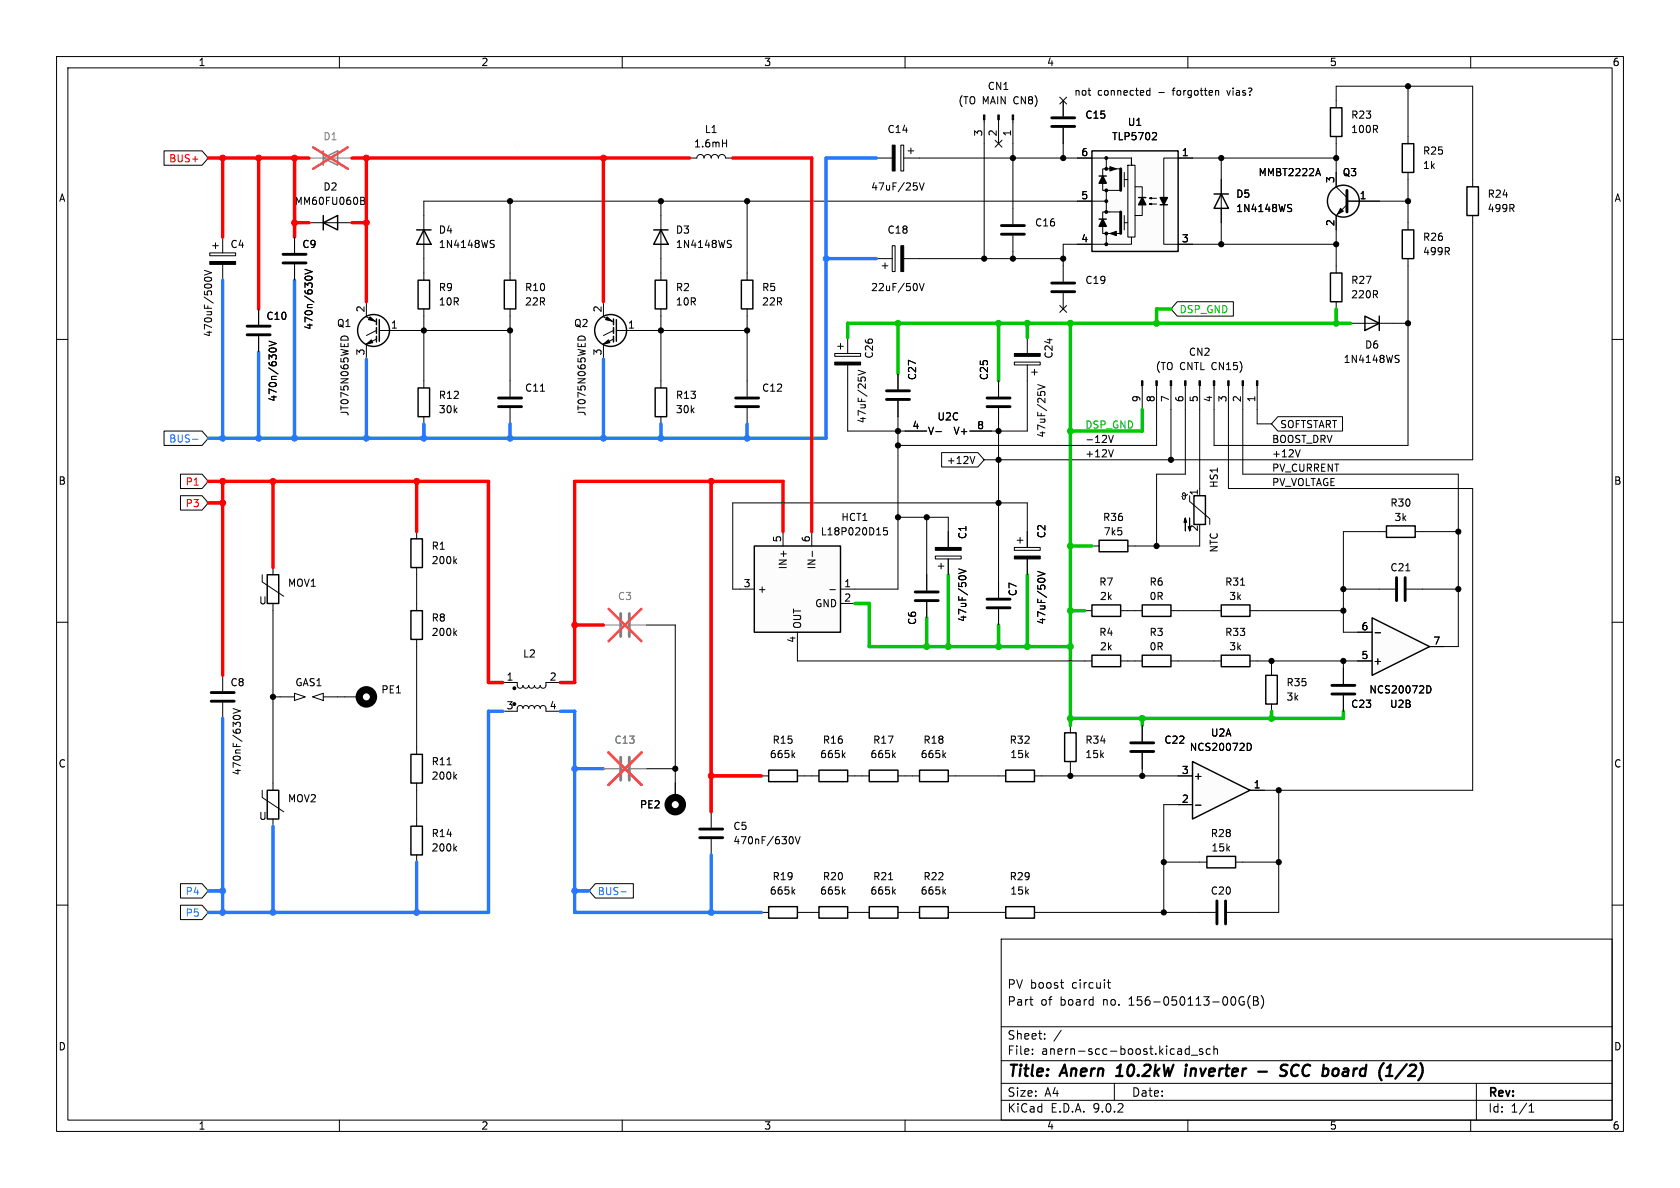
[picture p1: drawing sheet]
<svg xmlns="http://www.w3.org/2000/svg" width="297mm" height="210mm" viewBox="0 0 297 210" stroke-linecap="round" stroke-linejoin="round" font-family="sans-serif">
<g fill="none" stroke="#000" stroke-width=".18">
<path d="M10 10h277v190h-277zM12 12h273v186h-273zM60 10v2M110 10v2M160 10v2M210 10v2M260 10v2M10 60h2M285 60h2M10 110h2M285 110h2M10 160h2"/>
<path d="M177 166h108v32h-108zM182 176.7h.6M182.5 177.7h.1M187.5 173.7h.5M187.7 174.6l.3 .1M195.7 173.7h.6M196 173.2v1.3l.3 .2M219.9 176.3a.74 .74 0 0 0-.9 .5 .74 .74 0 0 0 .5 .9l.5-.1v-.5h-.3M221 176a1.72 1.72 0 0 0 0 2.3M221.6 176.2h.5l.2 .1 .1 .3-.3 .3a.4 .4 0 0 1 .4 .4 .4 .4 0 0 1-.3 .4h-.6zM221.6 176.9h.5M223 176a1.72 1.72 0 0 1 0 2.3"/>
<path d="M285 160h2M60 198v2M110 198v2M160 198v2M177 194.5h108M177 191.5h108M177 187.5h108M177 181.5h108M182.5 186.3v.1M182.5 185.5v.1M184.7 183.6v.1M184.7 182.8v.1"/>
<path d="M187.6 182.1l-1.3 2M197 191.5v3M210 198v2M210.2 184.9v1.5M210.2 185.5l-.4-.1-.3 .3v.4l.2 .2h.5M210.6 186.5h1.1M212.6 185.5l-.4-.1-.2 .2 .1 .2 .5 .2v.3h-.6M214 185.5l-.5-.1-.3 .3v.4l.2 .2h.6M214.6 185.5l.2-.1 .4 .1v.9M214.6 184.9v1.5M260 198v2M261 191.5v6.5"/>
<path d="M270.3 196.6h.9M270.3 195.5l.4-.4v1.5"/>
</g>
<path d="M197.3 190.2h1.1M197.9 188.5l-.4 .3M209.7 188.9l-.2 1.3M209.7 188.2v.2M209.7 188.2l-.1 .1 .1 .1M209.7 188.2l.1 .1-.1 .1M222.4 189.4h1.6M227.6 188.3a.85 .85 0 0 0-1 .1 .45 .45 0 0 0 .2 .8l.3 .1a.49 .49 0 0 1 .4 .5 .49 .49 0 0 1-.5 .4l-.7-.1M229.1 188.2a1.2 1.2 0 0 0-.5 1.9l.4 .1M244.6 187.9l-.1 .1M248.7 188.1l-2 2.6" fill="none" stroke="#000" stroke-width=".4"/>
<path d="M210.8 134.6l10.2 5.1-10.2 5.1z" fill="#fcfcfc"/>
<path d="M115.8 49.5h2.1v5.1h-2.1zM211.1 87.6h2v5.1h-2zM215.9 106.9h5.1v2.1h-5.1zM210.8 134.6l10.2 5.1-10.2 5.1z" fill="none" stroke="#000" stroke-width=".25"/>
<g fill="none" stroke="#000" stroke-width=".18">
<path d="M116.8 48.3v1.2M116.8 54.6v1.3M209.9 87.4l-.2 .2h-.4l-.2-.1v-.3l.2-.1 .2 .2v.8l-.1 .1h-.3l-.2-.4M210.3 87.6v1l3.6 3.1v1M212.1 86.4v1.2M214.6 108h1.3M219.3 103.4h.7M221 108h1.2M88.9 120.7h2.5l.1 .7 .5 .3 .3-.2 .2-.3 .1 .3 .3 .2 .4-.2 .2-.3 .1 .3 .3 .2 .4-.2 .2-.3 .1 .2 .3 .2h.4l.2-.4 .2 .3 .4 .2 .4-.3v-.7h2.6M96.5 125.2l-.1-.3-.3-.2-.4 .1-.2 .4-.1-.3-.3-.2-.4 .1-.2 .4-.1-.3-.3-.2-.4 .1-.2 .4-.2-.4-.4-.1-.3 .2-.1 .3-.2-.3-.4-.2-.4 .3-.1 .7h-2.5M96.5 125.7h2.6M208.3 137.2h2.5"/>
<path d="M220.5 131.4a.64 .64 0 0 1 .7 .6 .64 .64 0 0 1-.7 .7M221 139.7h2.5M208.3 142.2h2.5M211.3 142.3h1"/>
</g>
<g fill="#000" stroke="#000" stroke-width=".18">
<path d="M209.5 91.6l.3 .7h-.5l.2-.7v2.3zM210.3 91.6v2.3l-.2-.8h.5l-.3 .8z"/>
<circle cx="90.9" cy="124.5" r=".25"/>
<circle cx="90.9" cy="121.7" r=".25"/>
</g>
<path d="M109.7 133.9v4M111.3 133.9v4" fill="none" stroke="#808080" stroke-width=".51"/>
<path d="M106.7 135.9h2.8M111.5 135.9h2.8" fill="none" stroke="#808080" stroke-width=".18"/>
<path d="M107.6 133l5.8 5.7M113.4 133l-5.8 5.7" fill="none" stroke="#e65255" stroke-width=".46"/>
<path d="M242.6 109.2l10.1 5.1-10.1 5.1z" fill="#fcfcfc"/>
<g fill="none" stroke="#000" stroke-width=".25">
<path d="M73.7 40.6h2.5M73.9 49.5h2v5.1h-2zM74.9 40.6l1.3 2.6h-2.5zM89.2 49.5h2v5.1h-2zM131.1 49.5h2v5.1h-2zM115.8 68.6h2.1v5.1h-2.1zM72.6 95.3h2.1v5h-2.1zM245.1 93h5.1v2h-5.1zM47.2 101.6h2.1v5.1h-2.1zM72.6 108h2.1v5h-2.1zM242.6 109.2l10.1 5.1-10.1 5.1zM47.2 139.7h2.1v5.1h-2.1z"/>
<path d="M135.9 160.3h5.1v2h-5.1z"/>
</g>
<g fill="none" stroke="#000" stroke-width=".18">
<path d="M74.9 38.1v7.6M36.1 47.8l1.3 .4-1.3 .4M36.2 49.5l-.1-.1a.68 .68 0 0 1 .7-.4 .68 .68 0 0 1 .6 .4l-.1 .1M37.1 44.7h4.6v.5h-4.6zM37.6 43.4h1M38.1 42.9v1M39.4 41.9v2.8M39.4 46.7v2.8M45.7 54.6v2.8M45.7 59.4v2.8M52.1 41.9v2.8M52.1 46.7v2.8"/>
<path d="M53.9 47.6l1.3 .4-1.3 .5M54 49.4l-.1-.2a.68 .68 0 0 1 .7-.4 .68 .68 0 0 1 .6 .4l-.1 .2M74.9 48.3v1.2M74.9 54.6v1.3M86.9 43.1l.4 .1 .1 .3-.3 .3h-.3M86.9 42.5h.5M90.2 48.3v1.2M90.2 54.6v1.3M132.1 48.3v1.2M132.1 54.6v1.3M149.9 59.7v2.8M47.6 60.3l1.2 .4-1.2 .5"/>
<path d="M47.6 62.1v-.2a.68 .68 0 0 1 .6-.4 .68 .68 0 0 1 .6 .4v.2M116.8 67.3v1.3M116.8 73.7v1.2M147.6 62.5h4.5v.5h-4.5zM148.1 61.2h1M148.6 60.7v1M149.9 64.5v2.8M151.7 65.4l1.3 .5-1.3 .4M152.3 66.7h.6M158.7 66v2.8M158.7 70.9v2.8M73.7 94v1.3"/>
<path d="M80.4 99.2l.3 .4M80.7 98.8l-.5 .5M243.8 94h1.3M250.2 94h1.3M39.4 119.4v2.8M46.4 101.6v1.3l3.8 2.5M48.3 100.3v1.3M48.3 106.7v1.3M73.7 100.3v1.3M73.7 106.7v1.3M73.7 113v1.3M80.4 111.9l.3 .4"/>
<path d="M80.7 111.5l-.5 .5M240 116.8h2.6M240 111.8h2.6M243.1 111.9h1M243.8 104.1h2.8M248.5 100.9h.8M248.7 104.1h2.8M252.7 114.3h2.6M39.4 124.2v2.8M41.2 125.3l1.3 .4-1.3 .4M41.3 127l-.1-.1a.68 .68 0 0 1 .7-.5 .68 .68 0 0 1 .6 .5l-.1 .1M46.4 139.7v1.3l3.8 2.5"/>
<path d="M48.3 138.4v1.3M49.5 123.2h2.6M52.1 122.6l1.9 .6-1.9 .6zM55.2 123.2l1.9-.6v1.2zM57.1 123.2h2.6M61 123.2h2.5M119.4 138.4v2.6M252.2 121.2a.64 .64 0 0 1 .8 .7 .64 .64 0 0 1-.8 .6M48.3 144.8v1.3M125.7 143.5v2.8M125.7 148.3v2.8M139.7 148l.1-.1a.68 .68 0 0 1 .5 .6 .68 .68 0 0 1-.5 .7l-.1-.1"/>
<path d="M140.2 157.6l.3 .5M140.5 157.2l-.5 .5M140.6 147.9l.4 1.3 .4-1.3M134.6 161.3h1.3M141 161.3h1.2"/>
</g>
<g fill="none" stroke="#000" stroke-width="1.3">
<circle cx="64.8" cy="123.2" r="1.27"/>
<circle cx="119.4" cy="142.2" r="1.27"/>
</g>
<path d="M43.7 57.7h4.1M43.7 59.2h4.1M50 45h4.1M50 46.5h4.1M156.7 70.6h4.1M156.7 69.1h4.1M246.9 102.1v4.1M248.4 102.1v4.1M37.3 122.4h4.1M37.3 124h4.1M123.7 146.6h4.1M123.7 148.1h4.1" fill="none" stroke="#000" stroke-width=".51"/>
<path d="M109.7 108.5v4M111.3 108.5v4" fill="none" stroke="#808080" stroke-width=".51"/>
<path d="M106.7 110.5h2.8M111.5 110.5h2.8" fill="none" stroke="#808080" stroke-width=".18"/>
<path d="M107.6 107.6l5.8 5.7M113.4 107.6l-5.8 5.7" fill="none" stroke="#e65255" stroke-width=".46"/>
<path d="M37.1 46.2h4.6v.5h-4.6zM147.6 64h4.5v.5h-4.5z" fill="#000" stroke="#000" stroke-width=".18"/>
<path d="M133.3 96.5h15.3v15.3h-15.3z" fill="#fcfcfc"/>
<g fill="none" stroke="#000" stroke-width=".25">
<path d="M57.1 39.4l2.6-1.3v2.5zM57.1 38.1v2.5M66.5 56.4v1M66.5 57.9v1M66.5 59.4v1.1M67.1 56.5v3.8M108.5 56.4v1M108.5 57.9v1M108.5 59.4v1.1M109 56.5v3.8M115.6 40.6h2.5M116.8 40.6l1.3 2.6h-2.5z"/>
<path d="M73.9 68.6h2v5.1h-2zM133.3 96.5h15.3v15.3h-15.3zM194.3 95.5h5.1v2h-5.1zM193 115.8h5.1v2.1h-5.1zM193 106.9h5.1v2.1h-5.1zM201.9 106.9h5.1v2.1h-5.1zM201.9 115.8h5.1v2.1h-5.1zM223.8 119.4h2v5.1h-2zM72.6 133.4h2.1v5h-2.1zM135.9 136.1h5.1v2.1h-5.1zM72.6 146.1h2.1v5h-2.1zM213.4 151.4h5v2h-5z"/>
<circle cx="66" cy="58.4" r="2.82"/>
<circle cx="107.9" cy="58.4" r="2.82"/>
</g>
<g fill="none" stroke="#000" stroke-width=".18">
<path d="M188 17.8v2.8M54.6 39.4h7.6M63.8 34.9l.6 .1v.2l-.2 .3M63.8 35.5h.4M64.2 35.5l.3 .2-.1 .3-.6 .1M116.8 38.1v7.6M121.9 27.9h1.3a.64 .64 0 0 1 .6-.6 .64 .64 0 0 1 .7 .6 .64 .64 0 0 1 .6-.6 .64 .64 0 0 1 .6 .6 .64 .64 0 0 1 .7-.6 .64 .64 0 0 1 .6 .6 .64 .64 0 0 1 .6-.6 .64 .64 0 0 1 .7 .6h1.2M127.7 25.3h.8M128.5 24.7v1.3M188 22.6v2.8M64.8 56l1.7 .9M64.8 53.3v2.6"/>
<path d="M66.5 58.4l-1.7 .9M66.5 59.9l-1.7 .9M67.1 58.4h5.3M106.7 56l1.8 .9M106.7 53.3v2.6M108.5 58.4l-1.8 .9M108.5 59.9l-1.8 .9M109 58.4h5.3M128.8 43.1l.4 .1 .1 .3-.3 .3h-.3M128.8 42.5h.5M154.9 45.7h2.8M156 47h1"/>
<path d="M156.5 46.5v1M157.7 43.4h.5v4.6h-.5zM159.8 45.7h2.8M162.1 50.4v.7M162.5 50.1l.5 1.3 .4-1.3M60.3 60.1a.64 .64 0 0 1 .6-.7 .64 .64 0 0 1 .6 .7M64.8 61v2.5M74.9 67.3v1.3M74.9 73.7v1.2M90.2 67.3v2.8M90.2 72.1v2.8M95.5 69.2h.8"/>
<path d="M102.2 60.1a.64 .64 0 0 1 .6-.7 .64 .64 0 0 1 .6 .7M106.7 61v2.5M132.1 67.3v2.8M132.1 72.1v2.8M160 76.2h3.8M165.4 76.3h1M171.4 76.2h3.9M176.5 67.3v2.8M176.5 72.1v2.8M138.4 94v2.5M143.5 94v2.5M143.6 97.4v1"/>
<path d="M156.8 93.3h-.6v.6l.2-.1h.4l.1 .2-.1 .4-.1 .2-.5-.2M165.4 98.3h4.5v.5h-4.5zM166.4 99.6v1M167.6 94v2.8M167.6 98.8v2.8M179.3 96.8h4.6v.5h-4.6zM179.8 95.5h1M180.3 95v1M181.6 94v2.8M181.6 98.8v2.8M193 96.5h1.3M199.4 96.5h1.3"/>
<path d="M130.8 104.1h2.5M141 111.8v2.5M146.7 104.2h1M148.6 104.1h2.5M148.6 106.7h2.5M163.8 101.6v2.8M163.8 106.4v2.8M165.9 100.1h1M169.5 100.6l1.3 .4-1.3 .4M169.7 101.8h.8M176.5 102.9v2.8M176.5 107.7v2.8"/>
<path d="M183.5 101l1.2 .4-1.2 .5M183.7 102.3h.8M191.8 116.8h1.2M191.8 108h1.2M198.1 116.8h1.3M198.1 108h1.3M200.7 116.8h1.2M200.7 108h1.2M207 116.8h1.3M207 108h1.3M224.8 118.1v1.3M237.5 118.1v2.8"/>
<path d="M73.7 132.1v1.3M73.7 138.4v1.3M79 135.2h.8M80.4 137.3l.3 .4M80.7 136.9l-.5 .5M134.6 137.2h1.3M140.2 133.4l.3 .5M140.5 133.1l-.5 .5M141 137.2h1.2M224.8 124.5v1.2M237.5 122.9v2.8M73.7 144.8v1.3"/>
<path d="M73.7 151.1v1.3M80.4 150l.3 .4M80.7 149.6l-.5 .5M212.1 152.4h1.3M218.4 152.4h1.3M212.1 161.3h2.8M216.9 161.3h2.8"/>
</g>
<path d="M65.4 56l.9 .8-1.1-.3zM107.3 56l.9 .8-1.1-.3zM159.3 43.4h.5v4.6h-.5zM64.8 60.8l.9-.7 .2 .5zM106.7 60.8l.9-.7 .2 .5zM165.4 96.8h4.5v.5h-4.5zM179.3 98.3h4.6v.5h-4.6z" fill="#000" stroke="#000" stroke-width=".18"/>
<g fill="none" stroke="#000" stroke-width=".51">
<path d="M185.9 20.8h4.1M185.9 22.4h4.1M88.1 70.4h4.1M88.1 71.9h4.1M130 70.4h4.1M130 71.9h4.1M174.5 70.4h4.1M174.5 71.9h4.1M161.8 106.2h4.1M161.8 104.6h4.1M174.5 107.4h4.1M174.5 105.9h4.1"/>
<path d="M235.5 121.2h4M235.5 122.7h4M215.1 159.3v4M216.7 159.3v4"/>
</g>
<path d="M57.1 27.9l2.6-1.2v2.5zM57.1 26.7v2.5" fill="none" stroke="#808080" stroke-width=".25"/>
<path d="M54.6 27.9h7.6" fill="none" stroke="#808080" stroke-width=".18"/>
<path d="M55.3 26l6.2 3.8M61.5 26l-6.2 3.8" fill="none" stroke="#e65255" stroke-width=".46"/>
<path d="M193 26.7h15.3v17.8h-15.3z" fill="#fcfcfc"/>
<g fill="none" stroke="#000" stroke-width=".25">
<path d="M235.2 19.1h2v5h-2zM193 26.7h15.3v17.8h-15.3zM194.3 31.1h1.3M194.3 38.7h1.3M201.3 34.9h1.3M205.1 36.2h1.3M214.6 34.3h2.6M215.9 34.3l1.3 2.5h-2.6zM247.9 25.4h2v5.1h-2zM259.3 33h2.1v5.1h-2.1zM235.2 48.3h2v5h-2zM241.3 55.9l2.5 1.3-2.5 1.2z"/>
<path d="M243.8 55.9v2.5M247.9 40.6h2v5.1h-2zM215.9 115.8h5.1v2.1h-5.1zM144.8 136.1h5.1v2.1h-5.1zM153.7 136.1h5v2.1h-5zM162.6 136.1h5v2.1h-5zM177.8 136.1h5.1v2.1h-5.1zM188.2 129.5h2v5.1h-2zM144.8 160.3h5.1v2h-5.1zM153.7 160.3h5v2h-5zM162.6 160.3h5v2h-5zM177.8 160.3h5.1v2h-5.1z"/>
<circle cx="237.5" cy="35.6" r="2.82"/>
</g>
<g fill="none" stroke="#000" stroke-width=".18">
<path d="M187.4 17.2l1.2 1.2M188 17.8v2.8M188.6 17.2l-1.2 1.2M202.7 16.6l.2 .2h.4M203.3 15.6v1.2M203.3 16.1l-.4-.1-.2 .2M215.1 16l.3 .2v.6M236.2 19.1v-3.9h24.1v17.8M248.9 15.2v10.2M29 26.7h6.7l1.1 1.2-1.1 1.3h-6.7zM90.2 35.6v12.7M116.8 35.6v2.5"/>
<path d="M132.1 35.6v12.7M154.9 27.9h2.8M159.3 25.7h.5v4.5h-.5zM159.8 27.9h40.2M160.5 26.7h1M161 26.2v1M162.1 32.9v.6M162.5 32.3l.5 1.3 .4-1.3M174 21.2v24.5M175.9 24.8l1.2 1.2M176.5 21.2v4.2M177.1 24.8l-1.2 1.2"/>
<path d="M179.1 21.2v18.4M188 22.6v5.3M194.9 32.4v1.3h3.2M195.6 27.9v1.9M195.6 33.7v3.8M195.6 35.6h-120.7v2.5M198.1 29.8h-3.2v1.3M198.1 37.5h-3.2v1.2M198.8 31.8h.6M198.8 39.4h.6M198.8 30.5v2.5M198.8 38.1v2.5"/>
<path d="M199.4 29.2h1.3v12.7h-1.3zM200 27.9v1.3zM200 29.2h.1M200.7 33h1.2v1.9M201.9 36.2v1.9h-1.2M203.2 35.1l.4-.2v.3l-.4-.1h1.3M203.2 36.1l.4-.2v.3l-.4-.1h1.3M203.9 23.4l.4 .1 .2 .3-.8 .9h.8M215.9 27.9v15.3M227.9 36.7l.3 .2 .1 .3-.2 .2h-.3M227.9 36.1l.4 .1M232.7 30.7h.6"/>
<path d="M233 29.8l.4 1.3M236.2 27.9h-30.5v15.3h30.5M236.2 24.1v8.9l1.9 1.9M238.1 36.2l-1.9 1.9v10.2M238.1 35.6h10.8M248.9 30.5v10.1M260.3 38.1v43.2h-86.3M45.7 54.6v2.8M45.7 59.4v2.8M52.1 41.9v2.8M52.1 46.7v2.8M53.9 47.6l1.3 .4-1.3 .5"/>
<path d="M54 49.4l-.1-.2a.68 .68 0 0 1 .7-.4 .68 .68 0 0 1 .6 .4l-.1 .2M72.4 58.4h17.8M74.9 45.7v2.6M74.9 55.9v11.4M90.2 55.9v11.4M114.3 58.4h17.8M116.8 45.7v2.6M116.8 55.9v11.4M132.1 55.9v11.4M162.6 45.7h25.4M179.1 41.7v4M181.6 59.7v2.8"/>
<path d="M187.4 54l1.2 1.2M188 51.8v2.8M188.6 54l-1.2 1.2M194.9 40v1.3h3.2M195.6 41.3v1.9M200 41.9v1.3h-12v6.6M208.1 53.3h9.9v2.6h-9.9l-1.1-1.3zM236.2 53.3v1.3M238.8 57.2h10.1M248.9 45.7v33h-34.3v-10.5M29 76.2h6.7l1.1 1.3-1.1 1.2h-6.7zM47.6 60.3l1.2 .4-1.2 .5"/>
<path d="M47.6 62.1v-.2a.68 .68 0 0 1 .6-.4 .68 .68 0 0 1 .6 .4v.2M149.9 67.3v8.9h13.9M158.7 70.9v33.2h-7.6M158.7 66v2.8M165.4 76.3h1M176.5 67.3v2.8M176.5 72.1v33.6M179.3 64h4.6v.5h-4.6zM181.6 64.5v11.7h-10.2M182.4 65.8h1M182.9 65.3v1M183.5 68l1.2 .4-1.2 .4"/>
<path d="M184.1 69.3h.5M196 77l.4 1.2 .4-1.2M196.8 79.5l-.4 1.3M201.9 68.2v4.2M204.5 68.2v10.5h-45.8M207 68.2v13.1M209.5 68.2v15.6h-5v12.7M212.1 68.2v18.2M217.2 68.2v18.2h43.1v53.3h-39.3M219.7 68.2v15.6h38.1v30.5h-5.1M222.2 68.2v6.7h2.6M225.9 73.7h11.4v2.5h-11.4l-1.1-1.3z"/>
<path d="M229.8 79.5l-.4 1.3M246.9 63.4l.3 .1 .1 .3-.2 .3h-.3M246.9 62.8l.4 .1M31.9 87.6h3.8l1.1 1.3-1.1 1.3h-3.8zM31.9 83.8h3.8l1.1 1.3-1.1 1.3h-3.8zM158.7 91.4h8.9v5.4M163.8 91.4v13M166.5 80h6.4l1.1 1.3-1.1 1.3h-6.4zM167.6 98.8v2.8M172.3 80.7l-.4 1.3M181.6 96.8v-7.9h-52.1v15.2h1.3M181.6 98.8v2.8"/>
<path d="M212.1 94v2.5h-11.4M243.8 94h-6.3v17.8h5.1M251.5 94h6.3M48.3 108v30.4M73.7 101.6v5.1M73.7 114.3v17.8M114.3 110.5h5.1v30.5M141 114.3v2.5h50.8M163.8 106.4v2.8M169.5 100.6l1.3 .4-1.3 .4M169.7 101.8h.8M176.5 107.7v2.8"/>
<path d="M183.5 101l1.2 .4-1.2 .5M183.7 102.3h.8M199.4 116.8h1.3M199.4 108h1.3M208.3 116.8h7.6M208.3 108h6.3M221 116.8h21.6M222.2 108h15.3M224.8 116.8v1.3M237.5 104.1h6.3M237.5 116.8v4.1M243.1 111.9h1"/>
<path d="M251.5 104.1h6.3M48.3 123.2h1.2M59.7 123.2h1.3M73.7 139.7v5.1M114.3 135.9h5.1M142.2 137.2h2.6M149 133.4l.4 .5M149.4 133.1l-.5 .5M149.9 137.2h3.8M157.9 133.4l.4 .5M158.3 133.1l-.5 .5M158.7 137.2h3.9"/>
<path d="M166.8 133.4l.4 .5M167.2 133.1l-.5 .5M167.6 137.2h10.2M182.9 137.2h27.9M189.2 128.3v1.2M189.2 134.6v2.6M201.9 128.3v2.8M201.9 133.1v4.1M220.5 131.4a.64 .64 0 0 1 .7 .6 .64 .64 0 0 1-.7 .7M226.1 139.7v21.6h-6.4M237.5 122.9v2.8M252.2 121.2a.64 .64 0 0 1 .8 .7 .64 .64 0 0 1-.8 .6"/>
<path d="M31.9 156.2h3.8l1.1 1.3-1.1 1.3h-3.8zM105.3 156.2h6.7v2.6h-6.7l-1.2-1.3zM149 157.6l.4 .5M149.4 157.2l-.5 .5M157.1 155.5h.7M157.9 157.6l.4 .5M158.3 157.2l-.5 .5M166.8 157.6l.4 .5M167.2 157.2l-.5 .5M205.7 152.4h6.4M210.8 142.2h-5.1v19.1M211.3 142.3h1"/>
<path d="M219.7 152.4h6.4M31.9 160h3.8l1.1 1.3-1.1 1.3h-3.8zM142.2 161.3h2.6M149.9 161.3h3.8M158.7 161.3h3.9M167.6 161.3h10.2M182.9 161.3h29.2"/>
</g>
<path d="M194.9 31.1l.7 1.3h-1.3zM194.9 38.7l.7 1.3h-1.3zM201.9 34.9l.7 1.3h-1.3zM205.1 34.9h1.3l-.7 1.3z" fill="#000" stroke="#000" stroke-width=".25"/>
<path d="M177 39.9h4.1M198.1 29.8v3.9M198.1 37.5v3.8M238.1 33.7v3.8M177 41.4h4.1M185.9 50h4.1M185.9 51.6h4.1M199.9 131.3h4.1M199.9 132.8h4.1" fill="none" stroke="#000" stroke-width=".51"/>
<g fill="#000" stroke="#000" stroke-width=".18">
<path d="M157.7 25.7h.5v4.5h-.5zM173.9 20.3h.2v.9h-.2zM176.4 20.3h.3v.9h-.3zM178.9 20.3h.3v.9h-.3zM196.2 29.5l1.2 .3-1.2 .4zM237 36.8l.5 .5-1 .5zM196.2 41.3l1.2-.4v.8zM179.3 62.5h4.6v.5h-4.6zM201.8 67.3h.3v.9h-.3zM204.3 67.3h.3v.9h-.3zM206.9 67.3h.2v.9h-.2zM209.4 67.3h.3v.9h-.3z"/>
<path d="M212 67.3h.2v.9h-.2zM214.5 67.3h.3v.9h-.3zM217 67.3h.3v.9h-.3zM219.6 67.3h.2v.9h-.2zM222.1 67.3h.3v.9h-.3z"/>
<circle cx="248.9" cy="15.2" r=".46"/>
<circle cx="90.2" cy="35.6" r=".46"/>
<circle cx="116.8" cy="35.6" r=".46"/>
<circle cx="132.1" cy="35.6" r=".46"/>
<circle cx="179.1" cy="27.9" r=".46"/>
<circle cx="188" cy="27.9" r=".46"/>
<circle cx="195.6" cy="29.8" r=".25"/>
<circle cx="195.6" cy="33.7" r=".25"/>
<circle cx="195.6" cy="35.6" r=".25"/>
<circle cx="195.6" cy="37.5" r=".25"/>
<circle cx="195.6" cy="27.9" r=".25"/>
<circle cx="215.9" cy="27.9" r=".46"/>
<circle cx="236.2" cy="27.9" r=".46"/>
<circle cx="248.9" cy="35.6" r=".46"/>
<circle cx="74.9" cy="58.4" r=".46"/>
<circle cx="90.2" cy="58.4" r=".46"/>
<circle cx="116.8" cy="58.4" r=".46"/>
<circle cx="132.1" cy="58.4" r=".46"/>
<circle cx="174" cy="45.7" r=".46"/>
<circle cx="179.1" cy="45.7" r=".46"/>
<circle cx="188" cy="45.7" r=".46"/>
<circle cx="195.6" cy="43.2" r=".25"/>
<circle cx="195.6" cy="41.3" r=".25"/>
<circle cx="215.9" cy="43.2" r=".46"/>
<circle cx="236.2" cy="43.2" r=".46"/>
<circle cx="248.9" cy="57.2" r=".46"/>
<circle cx="158.7" cy="76.2" r=".46"/>
<circle cx="158.7" cy="78.7" r=".46"/>
<circle cx="176.5" cy="76.2" r=".46"/>
<circle cx="158.7" cy="91.4" r=".46"/>
<circle cx="163.8" cy="91.4" r=".46"/>
<circle cx="176.5" cy="88.9" r=".46"/>
<circle cx="176.5" cy="81.3" r=".46"/>
<circle cx="204.5" cy="96.5" r=".46"/>
<circle cx="207" cy="81.3" r=".46"/>
<circle cx="257.8" cy="94" r=".46"/>
<circle cx="224.8" cy="116.8" r=".46"/>
<circle cx="237.5" cy="104.1" r=".46"/>
<circle cx="237.5" cy="116.8" r=".46"/>
<circle cx="237.5" cy="108" r=".46"/>
<circle cx="257.8" cy="104.1" r=".46"/>
<circle cx="48.3" cy="123.2" r=".46"/>
<circle cx="119.4" cy="135.9" r=".46"/>
<circle cx="189.2" cy="137.2" r=".46"/>
<circle cx="201.9" cy="137.2" r=".46"/>
<circle cx="226.1" cy="139.7" r=".46"/>
<circle cx="205.7" cy="152.4" r=".46"/>
<circle cx="226.1" cy="152.4" r=".46"/>
<circle cx="205.7" cy="161.3" r=".46"/>
</g>
<g fill="none" stroke="#fcfcfc" stroke-width=".18">
<path d="M91.4 25.9v2M137.2 25.9v2M101.6 85.4v2.2"/>
<circle cx="91.4" cy="25.4" r=".51"/>
<circle cx="137.2" cy="25.4" r=".51"/>
</g>
<circle cx="101.6" cy="85.1" r=".36" fill="#fcfcfc" stroke="#fcfcfc" stroke-width=".18"/>
<path d="M34 77.7h1M109.8 157.7h.9" fill="none" stroke="#2878ff" stroke-width=".18"/>
<g fill="none" stroke="#2878ff" stroke-width=".61">
<path d="M154.9 27.9h-8.9v49.6h-109.2M39.4 49.5v28M52.1 49.5v28M146 45.7h8.9M45.7 62.2v15.3M64.8 63.5v14M74.9 74.9v2.6M90.2 74.9v2.6M106.7 63.5v14M116.8 74.9v2.6M132.1 74.9v2.6M39.4 127v34.3"/>
<path d="M88.9 125.7h-2.5v35.6h-49.6M99.1 125.7h2.5v35.6h33M101.6 135.9h5.1M36.8 157.5h2.6M48.3 146.1v15.2M73.7 152.4v8.9M101.6 157.5h2.5M125.7 151.1v10.2"/>
</g>
<g fill="none" stroke="#f00" stroke-width=".61">
<path d="M36.8 27.9h17.8M39.4 27.9v14M45.7 27.9v26.7M52.1 27.9v14M52.1 39.4h2.5M62.2 27.9h59.7M62.2 39.4h2.6M64.8 27.9v25.4M106.7 27.9v25.4M129.5 27.9h14v66.1M36.8 88.9h2.6M36.8 85.1h49.6v35.6h2.5"/>
<path d="M39.4 85.1v34.3M48.3 85.1v15.2M73.7 85.1v8.9M125.7 85.1v58.4M138.4 94v-8.9h-36.8v35.6h-2.5M101.6 110.5h5.1M125.7 137.2h8.9"/>
</g>
<g fill="none" stroke="#00c800" stroke-width=".61">
<path d="M158.7 57.2v8.8M176.5 57.2v10.1M181.6 57.2v2.5M189.2 57.2v71.1M207 54.6h-2.5v2.6M236.2 54.6v2.6M238.8 57.2h-88.9v2.5M201.9 72.4v3.8h-12.7M189.2 96.5h3.8M151.1 106.7h2.6v7.6h35.5M163.8 109.2v5.1M167.6 101.6v12.7"/>
<path d="M176.5 110.5v3.8M181.6 101.6v12.7M189.2 108h2.6M201.9 127v1.3M224.8 125.7v1.3M237.5 125.7v1.3h-48.3"/>
</g>
<path d="M106.7 135.9h2.8M111.5 135.9h2.8" fill="none" stroke="#808080" stroke-width=".18"/>
<path d="M107.6 133l5.8 5.7M113.4 133l-5.8 5.7" fill="none" stroke="#e65255" stroke-width=".46"/>
<g fill="#2878ff" stroke="#2878ff" stroke-width=".18">
<circle cx="74.9" cy="77.5" r=".52"/>
<circle cx="64.8" cy="77.5" r=".52"/>
<circle cx="39.4" cy="157.5" r=".52"/>
<circle cx="39.4" cy="161.3" r=".52"/>
<circle cx="48.3" cy="161.3" r=".52"/>
<circle cx="73.7" cy="161.3" r=".52"/>
<circle cx="132.1" cy="77.5" r=".52"/>
<circle cx="146.1" cy="45.7" r=".52"/>
<circle cx="39.4" cy="77.5" r=".52"/>
<circle cx="45.7" cy="77.5" r=".52"/>
<circle cx="52.1" cy="77.5" r=".52"/>
<circle cx="101.6" cy="135.9" r=".52"/>
<circle cx="106.7" cy="77.5" r=".52"/>
<circle cx="90.2" cy="77.5" r=".52"/>
<circle cx="116.8" cy="77.5" r=".52"/>
<circle cx="101.6" cy="157.5" r=".52"/>
<circle cx="125.7" cy="161.3" r=".52"/>
</g>
<g fill="#f00" stroke="#f00" stroke-width=".18">
<circle cx="73.7" cy="85.1" r=".52"/>
<circle cx="52.1" cy="27.9" r=".52"/>
<circle cx="52.1" cy="39.4" r=".52"/>
<circle cx="48.3" cy="85.1" r=".52"/>
<circle cx="39.4" cy="27.9" r=".52"/>
<circle cx="45.7" cy="27.9" r=".52"/>
<circle cx="39.4" cy="88.9" r=".52"/>
<circle cx="39.4" cy="85.1" r=".52"/>
<circle cx="101.6" cy="110.5" r=".52"/>
<circle cx="125.7" cy="85.1" r=".52"/>
<circle cx="125.7" cy="137.2" r=".52"/>
<circle cx="64.8" cy="27.9" r=".52"/>
<circle cx="64.8" cy="39.4" r=".52"/>
<circle cx="106.7" cy="27.9" r=".52"/>
</g>
<g fill="#00c800" stroke="#00c800" stroke-width=".18">
<circle cx="158.8" cy="57.2" r=".52"/>
<circle cx="224.8" cy="127" r=".52"/>
<circle cx="163.8" cy="114.3" r=".52"/>
<circle cx="189.2" cy="96.5" r=".52"/>
<circle cx="201.9" cy="127" r=".52"/>
<circle cx="189.2" cy="127" r=".52"/>
<circle cx="189.2" cy="114.3" r=".52"/>
<circle cx="181.6" cy="114.3" r=".52"/>
<circle cx="189.2" cy="108" r=".52"/>
<circle cx="204.5" cy="57.2" r=".52"/>
<circle cx="189.2" cy="57.2" r=".52"/>
<circle cx="181.6" cy="57.2" r=".52"/>
<circle cx="236.2" cy="57.2" r=".52"/>
<circle cx="189.2" cy="76.2" r=".52"/>
<circle cx="176.5" cy="114.3" r=".52"/>
<circle cx="167.6" cy="114.3" r=".52"/>
<circle cx="176.5" cy="57.2" r=".52"/>
</g>
<g font-size="2.8">
<text x="178" y="190.9">Title:</text>
<text x="187.7" y="190.9">Anern</text>
<text x="198.3" y="190.9">10.2kW</text>
<text x="211.2" y="190.9">inverter</text>
<text x="229.6" y="190.9">SCC</text>
<text x="237.8" y="190.9">board</text>
<text x="248.6" y="190.9">(1/2)</text>
</g>
<g font-size="2.1">
<text x="178" y="178">Part</text>
<text x="178" y="175">PV boost</text>
<text x="183.9" y="178">of</text>
<text x="187.5" y="178">board</text>
<text x="189.5" y="175">circuit</text>
<text x="195.1" y="178">no.</text>
<text x="199.8" y="178">156-050113-00G(B)</text>
<text x="178" y="184">Sheet:</text>
<text x="178" y="186.7">File:</text>
<text x="184.1" y="186.7">anern-scc-boost.kicad_sch</text>
<text x="178" y="196.9">KiCad</text>
<text x="178" y="194.1">Size:</text>
<text x="184.7" y="194.1">A4</text>
<text x="185.7" y="196.9">E.D.A.</text>
<text x="193.3" y="196.9">9.0.2</text>
<text x="200" y="194.1">Date:</text>
<text x="263" y="194.3">Rev:</text>
<text x="263" y="196.9">Id:</text>
<text x="267.1" y="196.9">1/1</text>
</g>
<g font-size="1.8">
<text x="35" y="11.9">1</text>
<text x="85" y="11.9">2</text>
<text x="135" y="11.9">3</text>
<text x="185" y="11.9">4</text>
<text x="235" y="11.9">5</text>
<text x="285" y="11.9">6</text>
<text x="174.5" y="16.1">CN1</text>
<text x="189.8" y="17.1">not</text>
<text x="194" y="17.1">connected</text>
<text x="204.9" y="17.1">-</text>
<text x="207.6" y="17.1">forgotten</text>
<text x="217.4" y="17.1">vias?</text>
<text x="124.5" y="23.7">L1</text>
<text x="156.8" y="23.7">C14</text>
<text x="169.3" y="18.6">(TO</text>
<text x="173.6" y="18.6">MAIN CN8)</text>
<text x="191.8" y="21.2">C15</text>
<text x="199.3" y="22.5">U1</text>
<text x="238.8" y="23.7">100R</text>
<text x="238.8" y="21.2">R23</text>
<text x="122.6" y="26.3">1.6mH</text>
<text x="173.7" y="24.2" transform="rotate(-90 173.7 24.2)">3</text>
<text x="176.3" y="24.2" transform="rotate(-90 176.3 24.2)">2</text>
<text x="178.8" y="24.2" transform="rotate(-90 178.8 24.2)">1</text>
<text x="191.1" y="27.7">6</text>
<text x="196.5" y="25">TLP5702</text>
<text x="208.8" y="27.7">1</text>
<text x="251.5" y="27.5">R25</text>
<text x="10.3" y="35.9">A</text>
<text x="57.1" y="33.9">D2</text>
<text x="153.9" y="33.9">47uF/25V</text>
<text x="191.1" y="35.3">5</text>
<text x="218.4" y="35.2">D5</text>
<text x="222.4" y="31.3">MMBT2222A</text>
<text x="236" y="32.5" transform="rotate(-90 236 32.5)">3</text>
<text x="237.3" y="31.3">Q3</text>
<text x="240.3" y="35.3">1</text>
<text x="251.5" y="30.1">1k</text>
<text x="262.9" y="35.2">R24</text>
<text x="285.3" y="35.9">A</text>
<text x="52" y="36.4">MM60FU060B</text>
<text x="77.5" y="41.5">D4</text>
<text x="119.4" y="41.5">D3</text>
<text x="156.8" y="41.5">C18</text>
<text x="182.9" y="40.2">C16</text>
<text x="218.4" y="37.7">1N4148WS</text>
<text x="236" y="40.1" transform="rotate(-90 236 40.1)">2</text>
<text x="262.9" y="37.7">499R</text>
<text x="40.6" y="44">C4</text>
<text x="53.3" y="44">C9</text>
<text x="77.5" y="44">1N4148WS</text>
<text x="119.4" y="44">1N4148WS</text>
<text x="191.1" y="42.9">4</text>
<text x="208.8" y="42.9">3</text>
<text x="251.5" y="45.3">499R</text>
<text x="251.5" y="42.8">R26</text>
<text x="77.5" y="51.7">R9</text>
<text x="92.7" y="51.7">R10</text>
<text x="119.4" y="51.7">R2</text>
<text x="134.6" y="51.7">R5</text>
<text x="153.9" y="51.7">22uF/50V</text>
<text x="191.8" y="50.4">C19</text>
<text x="238.8" y="52.9">220R</text>
<text x="238.8" y="50.4">R27</text>
<text x="37.7" y="59.7" transform="rotate(-90 37.7 59.7)">470uF/500V</text>
<text x="47" y="56.7">C10</text>
<text x="55.5" y="58.4" transform="rotate(-90 55.5 58.4)">470n/630V</text>
<text x="59.5" y="58">Q1</text>
<text x="64.5" y="55.3" transform="rotate(-90 64.5 55.3)">2</text>
<text x="69" y="58.2">1</text>
<text x="77.5" y="54.2">10R</text>
<text x="92.7" y="54.2">22R</text>
<text x="101.4" y="58">Q2</text>
<text x="106.4" y="55.3" transform="rotate(-90 106.4 55.3)">2</text>
<text x="110.9" y="58.2">1</text>
<text x="119.4" y="54.2">10R</text>
<text x="134.6" y="54.2">22R</text>
<text x="64.5" y="62.9" transform="rotate(-90 64.5 62.9)">3</text>
<text x="106.4" y="62.9" transform="rotate(-90 106.4 62.9)">3</text>
<text x="154.5" y="63.5" transform="rotate(-90 154.5 63.5)">C26</text>
<text x="186.3" y="63.5" transform="rotate(-90 186.3 63.5)">C24</text>
<text x="204.2" y="65.6">(TO</text>
<text x="208.5" y="65.6">CNTL CN15)</text>
<text x="210.1" y="63.1">CN2</text>
<text x="237.4" y="64.4">1N4148WS</text>
<text x="241.2" y="61.8">D6</text>
<text x="49.1" y="71.1" transform="rotate(-90 49.1 71.1)">470n/630V</text>
<text x="77.5" y="70.7">R12</text>
<text x="92.7" y="69.4">C11</text>
<text x="119.4" y="70.7">R13</text>
<text x="134.6" y="69.4">C12</text>
<text x="162.2" y="67.3" transform="rotate(-90 162.2 67.3)">C27</text>
<text x="174.9" y="67.3" transform="rotate(-90 174.9 67.3)">C25</text>
<text x="201.7" y="71.2" transform="rotate(-90 201.7 71.2)">9</text>
<text x="204.2" y="71.2" transform="rotate(-90 204.2 71.2)">8</text>
<text x="206.8" y="71.2" transform="rotate(-90 206.8 71.2)">7</text>
<text x="209.3" y="71.2" transform="rotate(-90 209.3 71.2)">6</text>
<text x="211.8" y="71.2" transform="rotate(-90 211.8 71.2)">5</text>
<text x="214.4" y="71.2" transform="rotate(-90 214.4 71.2)">4</text>
<text x="216.9" y="71.2" transform="rotate(-90 216.9 71.2)">3</text>
<text x="219.5" y="71.2" transform="rotate(-90 219.5 71.2)">2</text>
<text x="222" y="71.2" transform="rotate(-90 222 71.2)">1</text>
<text x="61.8" y="73.7" transform="rotate(-90 61.8 73.7)">JT075N065WED</text>
<text x="77.5" y="73.3">30k</text>
<text x="103.7" y="73.7" transform="rotate(-90 103.7 73.7)">JT075N065WED</text>
<text x="119.4" y="73.3">30k</text>
<text x="153.3" y="74.9" transform="rotate(-90 153.3 74.9)">47uF/25V</text>
<text x="161.2" y="75.9">4</text>
<text x="164" y="77.1">V-</text>
<text x="165.6" y="74.5">U2C</text>
<text x="168.5" y="77.1">V+</text>
<text x="172.6" y="75.9">8</text>
<text x="185" y="77.5" transform="rotate(-90 185 77.5)">47uF/25V</text>
<text x="226.2" y="75.9">SOFTSTART</text>
<text x="167.3" y="82.2">+12V</text>
<text x="191.8" y="80.9">+12V</text>
<text x="191.8" y="78.4">-12V</text>
<text x="224.8" y="78.4">BOOST_DRV</text>
<text x="224.8" y="83.5">PV_CURRENT</text>
<text x="224.8" y="80.9">+12V</text>
<text x="10.3" y="85.9">B</text>
<text x="211.8" y="87.7" transform="rotate(-90 211.8 87.7)">1</text>
<text x="215.5" y="86.4" transform="rotate(-90 215.5 86.4)">HS1</text>
<text x="224.8" y="86">PV_VOLTAGE</text>
<text x="245.7" y="89.8">R30</text>
<text x="285.3" y="85.9">B</text>
<text x="138.2" y="96" transform="rotate(-90 138.2 96)">5</text>
<text x="143.3" y="96" transform="rotate(-90 143.3 96)">6</text>
<text x="145" y="94.8">L18P020D15</text>
<text x="148.6" y="92.3">HCT1</text>
<text x="171" y="95.4" transform="rotate(-90 171 95.4)">C1</text>
<text x="185" y="95.2" transform="rotate(-90 185 95.2)">C2</text>
<text x="194.9" y="92.3">R36</text>
<text x="195" y="94.8">7k5</text>
<text x="211.8" y="94.1" transform="rotate(-90 211.8 94.1)">2</text>
<text x="246.4" y="92.3">3k</text>
<text x="76.2" y="97.4">R1</text>
<text x="76.2" y="99.9">200k</text>
<text x="139.3" y="100.7" transform="rotate(-90 139.3 100.7)">IN+</text>
<text x="144.4" y="100.7" transform="rotate(-90 144.4 100.7)">IN-</text>
<text x="215.5" y="97.8" transform="rotate(-90 215.5 97.8)">NTC</text>
<text x="245.7" y="101.2">C21</text>
<text x="45.7" y="107">U</text>
<text x="50.8" y="103.9">MOV1</text>
<text x="131.4" y="103.9">3</text>
<text x="133.9" y="105">+</text>
<text x="144" y="107.5">GND</text>
<text x="149.2" y="103.9">1</text>
<text x="149.2" y="106.4">2</text>
<text x="179.9" y="105.5" transform="rotate(-90 179.9 105.5)">C7</text>
<text x="194.2" y="103.7">R7</text>
<text x="194.4" y="106.3">2k</text>
<text x="203.1" y="103.7">R6</text>
<text x="203.1" y="106.3">0R</text>
<text x="216.5" y="103.7">R31</text>
<text x="217.2" y="106.3">3k</text>
<text x="76.2" y="110.1">R8</text>
<text x="76.2" y="112.6">200k</text>
<text x="140.7" y="113.7" transform="rotate(-90 140.7 113.7)">4</text>
<text x="141.8" y="111.3" transform="rotate(-90 141.8 111.3)">OUT</text>
<text x="162.2" y="110.6" transform="rotate(-90 162.2 110.6)">C6</text>
<text x="171" y="110" transform="rotate(-90 171 110)">47uF/50V</text>
<text x="185" y="110.5" transform="rotate(-90 185 110.5)">47uF/50V</text>
<text x="194.2" y="112.6">R4</text>
<text x="203.1" y="112.6">R3</text>
<text x="216.5" y="112.6">R33</text>
<text x="240.6" y="111.5">6</text>
<text x="92.4" y="116.4">L2</text>
<text x="194.4" y="115.2">2k</text>
<text x="203.1" y="115.2">0R</text>
<text x="217.2" y="115.2">3k</text>
<text x="240.6" y="116.6">5</text>
<text x="242.7" y="117.7">+</text>
<text x="253.3" y="114">7</text>
<text x="40.6" y="121.5">C8</text>
<text x="52.1" y="121.5">GAS1</text>
<text x="67.3" y="122.8">PE1</text>
<text x="89.5" y="120.4">1</text>
<text x="89.5" y="125.5">3</text>
<text x="97.1" y="120.4">2</text>
<text x="97.1" y="125.5">4</text>
<text x="227.3" y="121.5">R35</text>
<text x="227.3" y="124.1">3k</text>
<text x="238.8" y="125.3">C23</text>
<text x="242" y="122.8">NCS20072D</text>
<text x="245.6" y="125.3">U2B</text>
<text x="136.5" y="131.7">R15</text>
<text x="145.4" y="131.7">R16</text>
<text x="154.3" y="131.7">R17</text>
<text x="163.2" y="131.7">R18</text>
<text x="178.4" y="131.7">R32</text>
<text x="191.8" y="131.7">R34</text>
<text x="205.7" y="131.7">C22</text>
<text x="214" y="130.4">U2A</text>
<text x="10.3" y="135.9">C</text>
<text x="42.8" y="137.2" transform="rotate(-90 42.8 137.2)">470nF/630V</text>
<text x="76.2" y="135.5">R11</text>
<text x="136" y="134.2">665k</text>
<text x="144.9" y="134.2">665k</text>
<text x="153.8" y="134.2">665k</text>
<text x="162.7" y="134.2">665k</text>
<text x="178.5" y="134.2">15k</text>
<text x="191.8" y="134.2">15k</text>
<text x="208.8" y="136.9">3</text>
<text x="210.2" y="132.9">NCS20072D</text>
<text x="285.3" y="135.9">C</text>
<text x="50.8" y="142">MOV2</text>
<text x="76.2" y="138">200k</text>
<text x="113" y="143.1">PE2</text>
<text x="208.8" y="142">2</text>
<text x="210.9" y="138">+</text>
<text x="221.5" y="139.4">1</text>
<text x="45.7" y="145.1">U</text>
<text x="76.2" y="148.2">R14</text>
<text x="129.5" y="146.9">C5</text>
<text x="129.5" y="149.5">470nF/630V</text>
<text x="214" y="148.2">R28</text>
<text x="76.2" y="150.7">200k</text>
<text x="136.5" y="155.8">R19</text>
<text x="145.4" y="155.8">R20</text>
<text x="154.3" y="155.8">R21</text>
<text x="163.2" y="155.8">R22</text>
<text x="178.4" y="155.8">R29</text>
<text x="214.1" y="150.7">15k</text>
<text x="136" y="158.3">665k</text>
<text x="144.9" y="158.3">665k</text>
<text x="153.8" y="158.3">665k</text>
<text x="162.7" y="158.3">665k</text>
<text x="178.5" y="158.3">15k</text>
<text x="214" y="158.3">C20</text>
<text x="10.3" y="185.9">D</text>
<text x="285.3" y="185.9">D</text>
<text x="35" y="199.9">1</text>
<text x="85" y="199.9">2</text>
<text x="135" y="199.9">3</text>
<text x="185" y="199.9">4</text>
<text x="235" y="199.9">5</text>
<text x="285" y="199.9">6</text>
</g>
<g font-size="1.8" fill="#f00">
<text x="29.8" y="28.9">BUS+</text>
<text x="32.7" y="89.9">P3</text>
<text x="32.7" y="86">P1</text>
</g>
<g font-size="1.8" fill="#808080">
<text x="57.1" y="25">D1</text>
<text x="109.1" y="106.3">C3</text>
<text x="108.5" y="131.7">C13</text>
</g>
<g font-size="1.8" fill="#00c800">
<text x="208.4" y="55.6">DSP_GND</text>
<text x="191.8" y="75.9">DSP_GND</text>
</g>
<g font-size="1.8" fill="#2878ff">
<text x="29.8" y="78.4">BUS-</text>
<text x="32.7" y="158.4">P4</text>
<text x="105.6" y="158.4">BUS-</text>
<text x="32.7" y="162.2">P5</text>
</g>
</svg>
